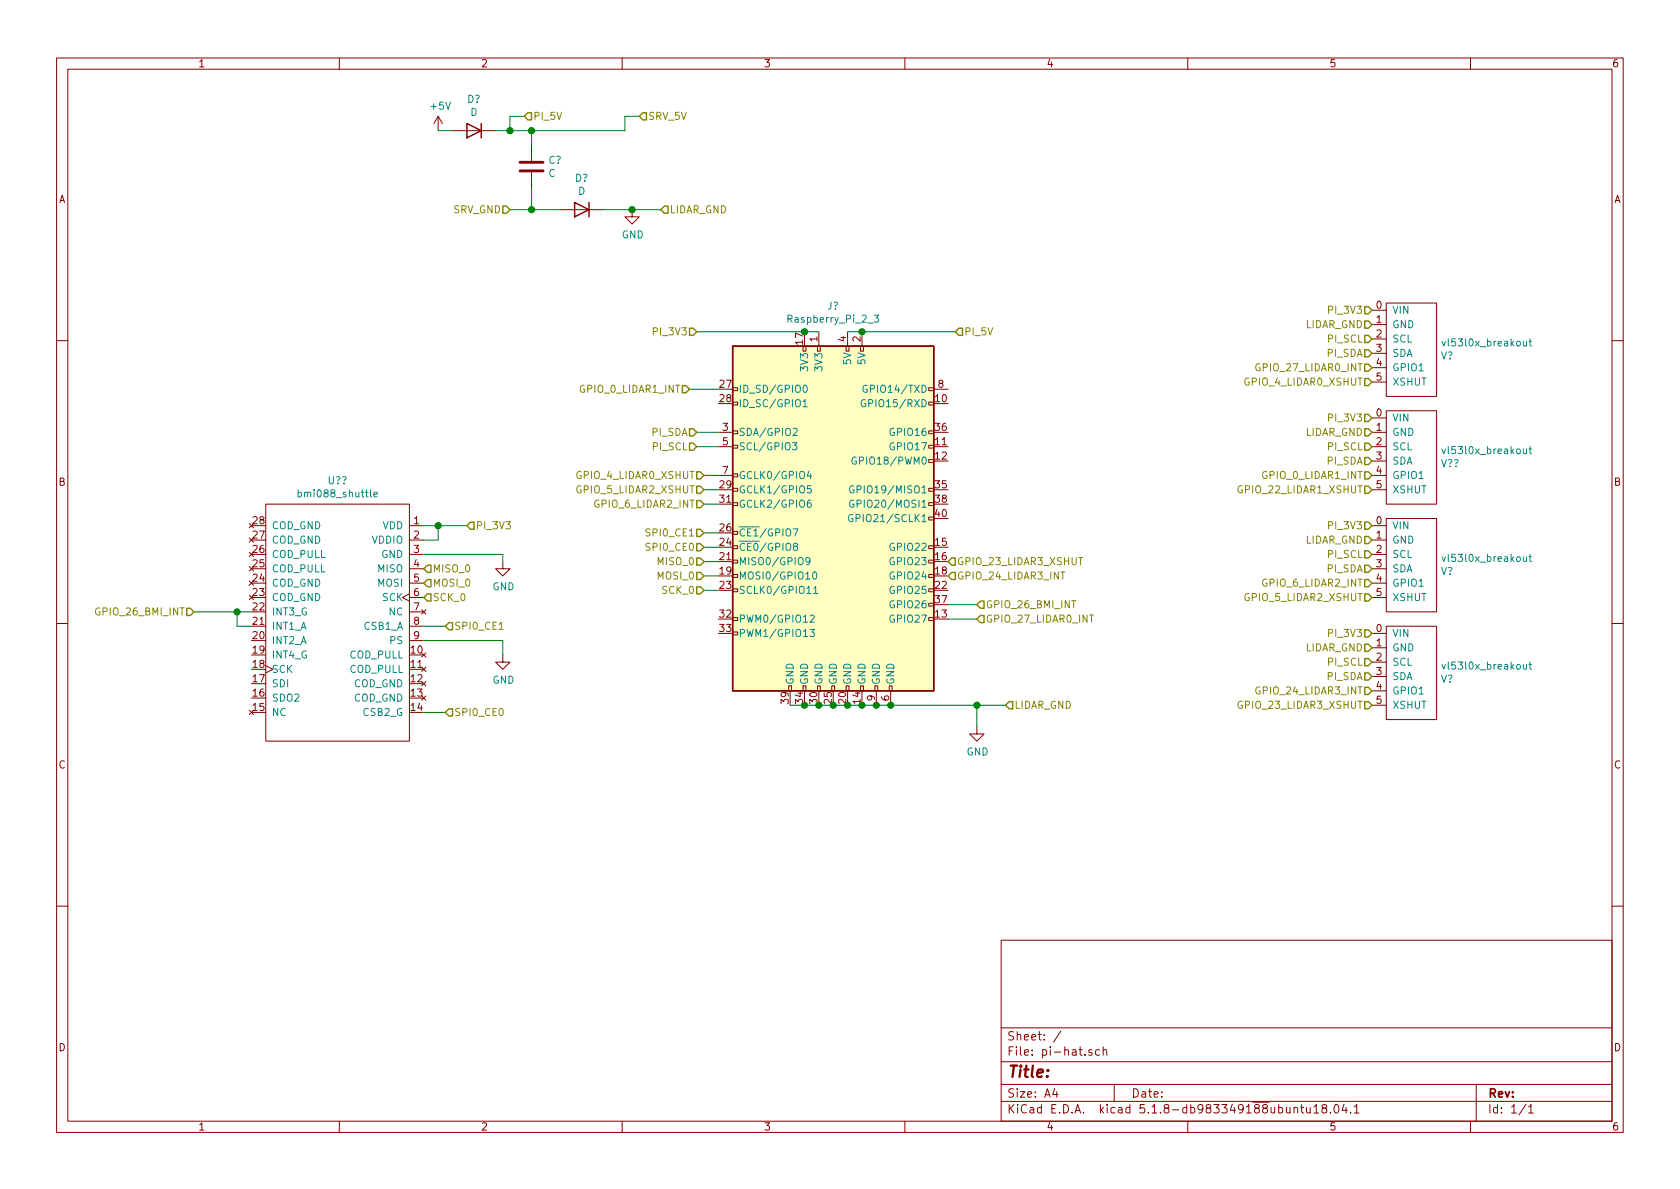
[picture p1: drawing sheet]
<svg xmlns="http://www.w3.org/2000/svg" width="297mm" height="210mm" viewBox="0 0 297 210" stroke-linecap="round" stroke-linejoin="round" font-family="sans-serif">
<g fill="none" stroke="#840000" stroke-width=".18">
<path d="M10 10.3h277v189.9h-277zM12 12.2h273v186.1h-273zM60 10.3v1.9M110 10.3v1.9M160 10.3v1.9M210 10.3v1.9M260 10.3v1.9M77.5 20.6l-.8 1.2M77.5 20.6v2.5M77.5 20.6l.7 1.2M80 23.1h7.6M94 25.6v2.8"/>
<path d="M94 30.5v2.8M99.1 37.1h7.6M111.8 37.1v1.2h1.2l-1.2 1.3-1.3-1.3h1.3M144.8 58.7v2.5M149.9 58.7v2.5M152.4 58.7v2.5M242.6 54.9h2.5M242.6 57.4h2.5M242.6 59.9h2.5M245.1 53.6h8.9v16.5h-8.9zM10 60.2h2M127 76.4h2.5"/>
<path d="M127 79h2.5M129.5 78.7h.9v.5h-.9zM129.5 76.2h.9v.5h-.9zM129.5 71.1h.9v.5h-.9zM129.5 68.6h.9v.5h-.9zM142 61.2h.5v.9h-.5zM144.5 61.2h.5v.9h-.5zM149.6 61.2h.5v.9h-.5zM152.1 61.2h.6v.9h-.6zM164.2 78.7h.9v.5h-.9zM164.2 76.2h.9v.5h-.9zM164.2 71.1h.9v.5h-.9z"/>
<path d="M164.2 68.6h.9v.5h-.9zM165.1 68.8h2.5M242.6 73.9h2.5M242.6 76.4h2.5M242.6 79h2.5M242.6 62.5h2.5M242.6 65h2.5M242.6 67.6h2.5M245.1 72.6h8.9v16.5h-8.9zM285 60.2h2M44.1 97.7l.7 .7M44.1 95.1l.7 .8"/>
<path d="M44.1 92.6l.7 .7M44.8 97.7l-.7 .7M44.8 95.1l-.7 .8M44.8 92.6l-.7 .7M47 89.1h25.4v42h-25.4zM72.4 93h2.5M72.4 95.5h2.5M72.4 98h2.5M88.9 99.3v1.3h1.3l-1.3 1.2-1.3-1.2h1.3M127 84.1h2.5M129.5 99.1h.9v.5h-.9zM129.5 96.5h.9v.5h-.9z"/>
<path d="M129.5 94h.9v.5h-.9zM129.5 88.9h.9v.5h-.9zM129.5 86.4h.9v.5h-.9zM129.5 83.8h.9v.5h-.9zM164.2 99.1h.9v.5h-.9zM164.2 96.5h.9v.5h-.9zM164.2 91.4h.9v.5h-.9zM164.2 88.9h.9v.5h-.9zM164.2 86.4h.9v.5h-.9zM164.2 81.3h.9v.5h-.9zM242.6 81.5h2.5M242.6 84.1h2.5"/>
<path d="M242.6 86.6h2.5M242.6 93h2.5M242.6 95.5h2.5M242.6 98h2.5M245.1 91.7h8.9v16.5h-8.9zM10 110.3h2M44.1 105.3l.7 .7M44.1 102.7l.7 .8M44.1 100.2l.7 .8M44.8 105.3l-.7 .7M44.8 102.7l-.7 .8M44.8 100.2l-.7 .8"/>
<path d="M47 117.7l1.3 .7-1.3 .6M72.4 105l-1.3 .7 1.3 .6M72.4 100.6h2.5M72.4 103.1h2.5M72.4 105.7h2.5M72.4 108.2h2.5M72.4 110.7h2.5M72.4 113.3h2.5M74.5 115.4l.8 .8M74.5 118l.8 .7M74.5 107.8l.8 .8M75.3 115.4l-.8 .8"/>
<path d="M75.3 118l-.8 .7M75.3 107.8l-.8 .8M88.9 115.8v1.3h1.3l-1.3 1.3-1.3-1.3h1.3M129.5 111.8h.9v.5h-.9zM129.5 109.2h.9v.5h-.9zM129.5 104.1h.9v.5h-.9zM129.5 101.6h.9v.5h-.9zM164.2 109.2h.9v.5h-.9zM164.2 106.7h.9v.5h-.9zM164.2 104.1h.9v.5h-.9zM164.2 101.6h.9v.5h-.9zM242.6 112h2.5"/>
<path d="M242.6 114.5h2.5M242.6 117.1h2.5M242.6 119.6h2.5M242.6 100.6h2.5M242.6 103.1h2.5M242.6 105.7h2.5M245.1 110.7h8.9v16.5h-8.9zM285 110.3h2M44.1 125.6l.7 .8M44.8 125.6l-.7 .8M74.5 120.5l.8 .8M74.5 123.1l.8 .7"/>
<path d="M75.3 120.5l-.8 .8M75.3 123.1l-.8 .7M139.4 121.3h.6v.9h-.6zM142 121.3h.5v.9h-.5zM144.5 121.3h.5v.9h-.5zM147.1 121.3h.5v.9h-.5zM149.6 121.3h.5v.9h-.5zM152.1 121.3h.6v.9h-.6zM154.7 121.3h.5v.9h-.5zM154.9 122.2v2.5M157.2 121.3h.5v.9h-.5zM157.5 122.2v2.5"/>
<path d="M172.7 128.5v1.3h1.3l-1.3 1.3-1.3-1.3h1.3M242.6 122.2h2.5M242.6 124.7h2.5M10 160.2h2M177 166.3h108v32h-108zM285 160.2h2M60 198.3v1.9M110 198.3v1.9M160 198.3v1.9M177 194.8h108M177 191.8h108M177 187.8h108"/>
<path d="M177 181.8h108M186.5 192.5l-.4 1h1M186.8 193v1M187.6 182.3l-1.3 2M193.1 185.7l-.4-.1-.2 .2 .1 .2 .5 .2v.3h-.6M194.4 185.7l-.4-.1-.3 .3 .1 .6h.6M195 185.7l.3-.1 .3 .1 .1 .9M195 185.1v1.5M197 191.8v3M210 198.3v1.9M228.8 196l.2-.2 .4 .1v.9M228.8 195.8v1"/>
<path d="M229.9 195.8h.6M230.1 195.3v1.3l.4 .2M231 195.8v.8a.37 .37 0 0 0 .6 .1M231.6 195.8v1M232.3 195.8l.4-.5v1.5M232.3 196.8h.8M234 196l-.3-.3 .1-.2 .2-.2 .4 .1 .2 .2-.1 .2-.6 .2a.48 .48 0 0 0-.1 .7l.2 .1 .5-.1a.48 .48 0 0 0-.1-.7h-.1M235.2 196.7v.1M236 195.5l.2-.2a.8 .8 0 0 1 .5 .8 .8 .8 0 0 1-.5 .7l-.2-.1-.1-.4zM237.6 195.2l-.3 1.1h.9M238 195.8v1M238.8 196.7v.1"/>
<path d="M239.4 195.8l.5-.5v1.5M239.4 196.8h.9M260 198.3v1.9M261 191.8v6.5M269.8 195.2l-1.2 2M270.3 195.8l.4-.5v1.5M270.3 196.8h.8"/>
</g>
<g fill="none" stroke="#008484" stroke-width=".18">
<path d="M154.6 55.7h.7l-.4 .5 .4 .1v.6l-.2 .1-.5-.1M270.5 59.9v1.1l.3 .2M140.1 78.3h.8l-.4 .5 .3 .1v.6h-.5l-.2-.1M140.2 75.9l.5-.2 .3 .4-.8 .9h.8M142 71l.3-.3v1.2M142 71.9h.7M142.2 68.2l.1-.1a.67 .67 0 0 1 .4 .7 .67 .67 0 0 1-.4 .6 .83 .83 0 0 1-.1-1.2zM153 70.7a.59 .59 0 0 0-.7 .6 .59 .59 0 0 0 .7 .6l.1-.5h-.3M153.3 68.2a.59 .59 0 0 0-.7 .6 .59 .59 0 0 0 .7 .5v-.4h-.2M255 79.4l.3 .8 .3-.8M255 60.3l.3 .9 .3-.9M269.3 79.4l.1 .8h.3l.2-.1"/>
<path d="M269.3 60.3l.1 .8 .3 .1 .2-.1M269.9 60.3v.9M269.9 79.4v.8M270.3 79.4h.5M270.3 60.3h.5M270.5 79v1.1l.3 .1M52.7 87.1l.4-.1 .2 .3-.1 .5h-.5M52.7 86.6v1.3M66.1 87.4l.6-.1v-.2l-.4-.1-.2 .2 .1 .6h.5M140.2 93.5h.9l-.6 1.3M140.5 96.6l-.2-.3 .2-.2h.3l.2 .1v.3l-.6 .2-.1 .1v.3l.2 .2h.3l.2-.2v-.4l-.2-.1M143 83.3l-.3 .9h.8"/>
<path d="M143.2 99.2l-.2 .2-.4-.1-.1-.1 .1-.5 .4-.1 .1 .1a.84 .84 0 0 1-.3 1.2h-.2M143.3 88.4l-.3 .1a.87 .87 0 0 0 0 1.2l.4-.1v-.6l-.4-.1-.3 .3M143.3 83.8v.8M143.4 85.9h-.6l-.1 .6 .2-.1 .4 .1 .1 .5-.2 .2-.5-.2M150.7 91.1a.59 .59 0 0 0-.7 .5 .59 .59 0 0 0 .7 .6l.1-.5h-.2M150.9 86a.59 .59 0 0 0-.7 .5 .59 .59 0 0 0 .7 .6l.1-.5h-.3M150.9 88.5a.59 .59 0 0 0-.7 .6 .59 .59 0 0 0 .7 .6l.1-.5h-.3M151.4 80.9a.59 .59 0 0 0-.8 .6 .59 .59 0 0 0 .8 .5v-.4h-.2M255 98.4l.3 .9 .3-.9M269.3 98.4l.1 .8 .3 .1 .2-.1M269.9 98.4v.9M270.3 98.4h.5"/>
<path d="M270.5 98v1.1l.3 .2M142.6 104.9h.8M143.2 111.3h.8l-.4 .5 .3 .1 .1 .4-.3 .3-.5-.2M143.3 108.9l.4-.1 .3 .3-.8 .9h.8M143.8 101.3l.2-.2a.69 .69 0 0 1 .4 .7 .69 .69 0 0 1-.4 .6l-.3-.2v-.3zM143.9 104l.3-.3v1.2M143.9 104.9h.7M255 117.5l.3 .8 .3-.8M269.3 117.5l.1 .8h.3l.2-.1M269.9 117.5v.8M270.3 117.5h.5M270.5 117.1v1.1l.3 .1"/>
</g>
<path d="M91.9 30.2h4.1M91.9 28.7h4.1" fill="none" stroke="#840000" stroke-width=".51"/>
<path d="M82.5 21.8l2.6 1.3-2.6 1.3zM85.1 21.8v2.6M101.6 35.8l2.5 1.3-2.5 1.2zM104.1 35.8v2.5M129.5 61.2h35.6v61h-35.6z" fill="none" stroke="#840000" stroke-width=".25"/>
<path d="M129.5 61.2h35.6v61h-35.6z" fill="#ffffc2" stroke="#ffffc2" stroke-width=".18"/>
<g fill="none" stroke="#008400" stroke-width=".18">
<path d="M77.5 23.1h2.5M90.2 37.1h8.9M92.7 20.6h-2.5v2.5M94 23.1v2.5M94 33.3v3.8M106.7 37.1h10.1M113 20.6h-2.5v2.5h-22.9M123.2 58.7h21.6M149.9 58.7h19M121.9 68.8h5.1M123.2 79h3.8M123.2 76.4h3.8"/>
<path d="M74.9 98h14v1.3M74.9 93h7.6M77.5 93v2.5h-2.6M124.5 99.3h2.5M124.5 86.6h2.5M124.5 89.1h2.5M124.5 96.8h2.5M124.5 84.1h2.5M124.5 94.2h2.5M34.3 108.2h10.1M41.9 108.2v2.5h2.5M74.9 110.7h3.8"/>
<path d="M74.9 113.3h14v2.5M124.5 101.8h2.5M124.5 104.4h2.5M167.6 109.5h5.1M167.6 106.9h5.1M74.9 126h3.8M139.7 124.7h38.1M172.7 124.7v3.8"/>
</g>
<g fill="none" stroke="#848400" stroke-width=".25">
<path d="M93.3 19.9h.7v1.3h-.7l-.6-.6zM113.7 19.9h.6v1.3h-.6l-.7-.6zM88.9 36.4h.6l.7 .7-.7 .6h-.6zM117.5 36.4h.6v1.3h-.6l-.7-.6zM121.9 58h.7l.6 .7-.6 .6h-.7zM169.5 58h.7v1.3h-.7l-.6-.6zM241.3 54.2h.6l.7 .7-.7 .6h-.6zM241.3 59.3h.6l.7 .6-.7 .7h-.6zM241.3 56.8h.6l.7 .6-.7 .6h-.6zM120.6 68.2h.7l.6 .6-.6 .7h-.7zM121.9 78.4h.7l.6 .6-.6 .6h-.7zM121.9 75.8h.7l.6 .6-.6 .7h-.7z"/>
<path d="M241.3 73.3h.6l.7 .6-.7 .6h-.6zM241.3 61.8h.6l.7 .7-.7 .6h-.6zM241.3 66.9h.6l.7 .7-.7 .6h-.6zM241.3 64.4h.6l.7 .6-.7 .7h-.6zM241.3 75.8h.6l.7 .6-.7 .7h-.6zM241.3 78.4h.6l.7 .6-.7 .6h-.6zM75.6 99.9h.6v1.3h-.6l-.7-.6zM83.2 92.3h.6v1.3h-.6l-.7-.6zM123.2 86h.6l.7 .6-.7 .6h-.6zM123.2 88.5h.6l.7 .6-.7 .7h-.6zM123.2 98.7h.6l.7 .6-.7 .6h-.6zM123.2 96.1h.6l.7 .7-.7 .6h-.6z"/>
<path d="M123.2 93.6h.6l.7 .6-.7 .7h-.6zM123.2 83.4h.6l.7 .7-.7 .6h-.6zM168.3 98.7h.6v1.2h-.6l-.7-.6zM241.3 80.9h.6l.7 .6-.7 .7h-.6zM241.3 97.4h.6l.7 .6-.7 .7h-.6zM241.3 86h.6l.7 .6-.7 .6h-.6zM241.3 99.9h.6l.7 .7-.7 .6h-.6zM241.3 94.9h.6l.7 .6-.7 .6h-.6zM241.3 83.4h.6l.7 .7-.7 .6h-.6zM241.3 92.3h.6l.7 .7-.7 .6h-.6zM33 107.6h.7l.6 .6-.6 .6h-.7zM75.6 102.5h.6v1.3h-.6l-.7-.7z"/>
<path d="M75.6 105h.6v1.3h-.6l-.7-.6zM79.4 110.1h.6v1.3h-.6l-.7-.7zM123.2 101.2h.6l.7 .6-.7 .7h-.6zM123.2 103.8h.6l.7 .6-.7 .6h-.6zM168.3 101.2h.6v1.3h-.6l-.7-.7zM173.4 106.3h.6v1.3h-.6l-.7-.7zM173.4 108.8h.6v1.3h-.6l-.7-.6zM241.3 116.5h.6l.7 .6-.7 .6h-.6zM241.3 119h.6l.7 .6-.7 .7h-.6zM241.3 113.9h.6l.7 .6-.7 .7h-.6zM241.3 111.4h.6l.7 .6-.7 .6h-.6zM241.3 102.5h.6l.7 .6-.7 .7h-.6z"/>
<path d="M241.3 105h.6l.7 .7-.7 .6h-.6zM79.4 125.3h.6v1.3h-.6l-.7-.6zM178.4 124.1h.7v1.2h-.7l-.6-.6zM241.3 121.5h.6l.7 .7-.7 .6h-.6zM241.3 124.1h.6l.7 .6-.7 .6h-.6z"/>
</g>
<path d="M190.7 98.6h.7M88.2 111.3h.8M187.6 101.1h.7M189.5 106.2h.7M192.6 108.8h.8" fill="none" stroke="#848400" stroke-width=".18"/>
<g fill="#008400" stroke="#008400" stroke-width=".25">
<circle cx="152.4" cy="58.7" r=".51"/>
<circle cx="41.9" cy="108.2" r=".51"/>
<circle cx="142.2" cy="58.7" r=".51"/>
<circle cx="94" cy="23.1" r=".51"/>
<circle cx="154.9" cy="124.7" r=".51"/>
<circle cx="142.2" cy="124.7" r=".51"/>
<circle cx="94" cy="37.1" r=".51"/>
<circle cx="111.8" cy="37.1" r=".51"/>
<circle cx="152.4" cy="124.7" r=".51"/>
<circle cx="157.5" cy="124.7" r=".51"/>
<circle cx="149.9" cy="124.7" r=".51"/>
<circle cx="77.5" cy="93" r=".51"/>
<circle cx="90.2" cy="23.1" r=".51"/>
<circle cx="147.3" cy="124.7" r=".51"/>
<circle cx="144.8" cy="124.7" r=".51"/>
<circle cx="172.7" cy="124.7" r=".51"/>
</g>
<text font-size="2.8" fill="#840000" x="178" y="190.5">Title:</text>
<g font-size="2.1" fill="#840000">
<text x="178" y="184">Sheet: /</text>
<text x="178" y="186.7">File: pi-hat.sch</text>
<text x="178" y="196.9">KiCad E.D.A. kicad 5.1.8-db983349188ubuntu18.04.1</text>
<text x="178" y="194.1">Size: A4</text>
<text x="200" y="194.1">Date:</text>
<text x="263" y="194.1">Rev:</text>
<text x="263" y="196.9">Id: 1/1</text>
</g>
<g font-size="1.8" fill="#840000">
<text x="35" y="11.9">1</text>
<text x="85" y="11.9">2</text>
<text x="135" y="11.9">3</text>
<text x="185" y="11.9">4</text>
<text x="235" y="11.9">5</text>
<text x="285" y="11.9">6</text>
<text x="10.4" y="35.9">A</text>
<text x="285.4" y="35.9">A</text>
<text x="243.4" y="54.6">0</text>
<text x="243.4" y="57.1">1</text>
<text x="243.4" y="59.7">2</text>
<text x="142" y="60.9" transform="rotate(-90 142 60.9)">17</text>
<text x="144.5" y="60.4" transform="rotate(-90 144.5 60.4)">1</text>
<text x="149.6" y="60.4" transform="rotate(-90 149.6 60.4)">4</text>
<text x="152.1" y="60.4" transform="rotate(-90 152.1 60.4)">2</text>
<text x="243.4" y="62.2">3</text>
<text x="243.4" y="64.8">4</text>
<text x="127.3" y="68.6">27</text>
<text x="127.3" y="71.1">28</text>
<text x="165.4" y="71.1">10</text>
<text x="165.9" y="68.6">8</text>
<text x="243.4" y="67.3">5</text>
<text x="127.8" y="76.2">3</text>
<text x="165.4" y="76.2">36</text>
<text x="243.4" y="73.7">0</text>
<text x="243.4" y="76.2">1</text>
<text x="127.8" y="78.7">5</text>
<text x="127.8" y="83.8">7</text>
<text x="165.4" y="78.7">11</text>
<text x="165.4" y="81.3">12</text>
<text x="243.4" y="78.7">2</text>
<text x="243.4" y="81.3">3</text>
<text x="243.4" y="83.8">4</text>
<text x="10.4" y="85.9">B</text>
<text x="127.3" y="86.4">29</text>
<text x="127.3" y="88.9">31</text>
<text x="165.4" y="86.4">35</text>
<text x="165.4" y="88.9">38</text>
<text x="243.4" y="86.4">5</text>
<text x="285.4" y="85.9">B</text>
<text x="44.8" y="95.2">27</text>
<text x="44.8" y="92.7">28</text>
<text x="73.2" y="92.7">1</text>
<text x="73.2" y="95.2">2</text>
<text x="127.3" y="94">26</text>
<text x="165.4" y="91.4">40</text>
<text x="243.4" y="92.7">0</text>
<text x="243.4" y="95.2">1</text>
<text x="44.8" y="100.3">25</text>
<text x="44.8" y="97.8">26</text>
<text x="73.2" y="97.8">3</text>
<text x="73.2" y="100.3">4</text>
<text x="127.3" y="101.6">19</text>
<text x="127.3" y="99.1">21</text>
<text x="127.3" y="96.5">24</text>
<text x="165.4" y="96.5">15</text>
<text x="165.4" y="99.1">16</text>
<text x="165.4" y="101.6">18</text>
<text x="243.4" y="97.8">2</text>
<text x="243.4" y="100.3">3</text>
<text x="44.8" y="107.9">22</text>
<text x="44.8" y="105.4">23</text>
<text x="44.8" y="102.9">24</text>
<text x="73.2" y="102.9">5</text>
<text x="73.2" y="105.4">6</text>
<text x="73.2" y="107.9">7</text>
<text x="127.3" y="104.1">23</text>
<text x="165.4" y="104.1">22</text>
<text x="165.4" y="106.7">37</text>
<text x="243.4" y="102.9">4</text>
<text x="243.4" y="105.4">5</text>
<text x="44.8" y="113">20</text>
<text x="44.8" y="110.5">21</text>
<text x="73.2" y="110.5">8</text>
<text x="73.2" y="113">9</text>
<text x="127.3" y="109.2">32</text>
<text x="127.3" y="111.8">33</text>
<text x="165.4" y="109.2">13</text>
<text x="243.4" y="111.8">0</text>
<text x="44.8" y="118.1">18</text>
<text x="44.8" y="115.6">19</text>
<text x="72.7" y="115.6">10</text>
<text x="72.7" y="118.1">11</text>
<text x="243.4" y="114.3">1</text>
<text x="243.4" y="116.8">2</text>
<text x="243.4" y="119.4">3</text>
<text x="44.8" y="125.7">15</text>
<text x="44.8" y="123.2">16</text>
<text x="44.8" y="120.6">17</text>
<text x="72.7" y="120.6">12</text>
<text x="72.7" y="123.2">13</text>
<text x="72.7" y="125.7">14</text>
<text x="139.4" y="124.4" transform="rotate(-90 139.4 124.4)">39</text>
<text x="142" y="124.4" transform="rotate(-90 142 124.4)">34</text>
<text x="144.5" y="124.4" transform="rotate(-90 144.5 124.4)">30</text>
<text x="147.1" y="124.4" transform="rotate(-90 147.1 124.4)">25</text>
<text x="149.6" y="124.4" transform="rotate(-90 149.6 124.4)">20</text>
<text x="152.1" y="124.4" transform="rotate(-90 152.1 124.4)">14</text>
<text x="154.7" y="123.9" transform="rotate(-90 154.7 123.9)">9</text>
<text x="157.2" y="123.9" transform="rotate(-90 157.2 123.9)">6</text>
<text x="243.4" y="121.9">4</text>
<text x="243.4" y="124.5">5</text>
<text x="10.4" y="135.9">C</text>
<text x="285.4" y="135.9">C</text>
<text x="10.4" y="185.9">D</text>
<text x="285.4" y="185.9">D</text>
<text x="35" y="199.9">1</text>
<text x="85" y="199.9">2</text>
<text x="135" y="199.9">3</text>
<text x="185" y="199.9">4</text>
<text x="235" y="199.9">5</text>
<text x="285" y="199.9">6</text>
</g>
<g font-size="1.8" fill="#008484">
<text x="76.3" y="19.4">+5V</text>
<text x="82.6" y="18.2">D?</text>
<text x="83.2" y="20.5">D</text>
<text x="97" y="29">C?</text>
<text x="97" y="31.3">C</text>
<text x="101.7" y="32.2">D?</text>
<text x="102.2" y="34.5">D</text>
<text x="109.9" y="42.2">GND</text>
<text x="139.6" y="57.1">Raspberry_Pi_2_3</text>
<text x="146.3" y="54.8">J?</text>
<text x="246.1" y="55.5">VIN</text>
<text x="246.1" y="58">GND</text>
<text x="142.9" y="65.4" transform="rotate(-90 142.9 65.4)">3V3</text>
<text x="145.4" y="65.4" transform="rotate(-90 145.4 65.4)">3V3</text>
<text x="150.5" y="64.4" transform="rotate(-90 150.5 64.4)">5V</text>
<text x="153" y="64.4" transform="rotate(-90 153 64.4)">5V</text>
<text x="246.1" y="60.6">SCL</text>
<text x="246.1" y="63.1">SDA</text>
<text x="246.1" y="65.7">GPIO1</text>
<text x="254.8" y="63.6">V?</text>
<text x="255.7" y="61.3">vl53l0x_breakout</text>
<text x="130.6" y="69.5">ID_SD/GPIO0</text>
<text x="153.7" y="69.5">GPIO14/TXD</text>
<text x="246.1" y="68.2">XSHUT</text>
<text x="130.6" y="72">ID_SC/GPIO1</text>
<text x="130.6" y="77.1">SDA/GPIO2</text>
<text x="153.5" y="72">GPIO15/RXD</text>
<text x="157.7" y="77.1">GPIO16</text>
<text x="246.1" y="74.5">VIN</text>
<text x="246.1" y="77.1">GND</text>
<text x="130.6" y="79.6">SCL/GPIO3</text>
<text x="151.9" y="82.2">GPIO18/PWM0</text>
<text x="157.7" y="79.6">GPIO17</text>
<text x="246.1" y="79.6">SCL</text>
<text x="246.1" y="82.2">SDA</text>
<text x="254.7" y="82.6">V??</text>
<text x="255.7" y="80.3">vl53l0x_breakout</text>
<text x="53.3" y="88">bmi088_shuttle</text>
<text x="58" y="85.6">U??</text>
<text x="130.6" y="87.2">GCLK1/GPIO5</text>
<text x="130.6" y="89.8">GCLK2/GPIO6</text>
<text x="130.6" y="84.7">GCLK0/GPIO4</text>
<text x="151.7" y="87.2">GPIO19/MISO1</text>
<text x="151.7" y="89.8">GPIO20/MOSI1</text>
<text x="246.1" y="84.7">GPIO1</text>
<text x="246.1" y="87.2">XSHUT</text>
<text x="48" y="93.6">COD_GND</text>
<text x="67.6" y="93.6">VDD</text>
<text x="130.6" y="94.9">CE1/GPIO7</text>
<text x="151.4" y="92.3">GPIO21/SCLK1</text>
<text x="246.1" y="93.6">VIN</text>
<text x="48" y="101.2">COD_PULL</text>
<text x="48" y="98.7">COD_PULL</text>
<text x="48" y="96.1">COD_GND</text>
<text x="65.8" y="96.1">VDDIO</text>
<text x="66.9" y="101.2">MISO</text>
<text x="67.4" y="98.7">GND</text>
<text x="130.6" y="99.9">MISO0/GPIO9</text>
<text x="130.6" y="97.4">CE0/GPIO8</text>
<text x="157.7" y="97.4">GPIO22</text>
<text x="157.7" y="99.9">GPIO23</text>
<text x="246.1" y="96.1">GND</text>
<text x="246.1" y="98.7">SCL</text>
<text x="246.1" y="101.2">SDA</text>
<text x="254.8" y="101.7">V?</text>
<text x="255.7" y="99.4">vl53l0x_breakout</text>
<text x="48" y="106.3">COD_GND</text>
<text x="48" y="103.8">COD_GND</text>
<text x="66.9" y="103.8">MOSI</text>
<text x="67.6" y="106.3">SCK</text>
<text x="87.1" y="104.4">GND</text>
<text x="130.6" y="102.5">MOSI0/GPIO10</text>
<text x="130.6" y="105">SCLK0/GPIO11</text>
<text x="157.7" y="102.5">GPIO24</text>
<text x="157.7" y="105">GPIO25</text>
<text x="157.7" y="107.6">GPIO26</text>
<text x="246.1" y="103.8">GPIO1</text>
<text x="246.1" y="106.3">XSHUT</text>
<text x="48" y="113.9">INT2_A</text>
<text x="48" y="111.4">INT1_A</text>
<text x="48" y="108.8">INT3_G</text>
<text x="64.4" y="111.4">CSB1_A</text>
<text x="68.8" y="108.8">NC</text>
<text x="69" y="113.9">PS</text>
<text x="130.6" y="110.1">PWM0/GPIO12</text>
<text x="130.6" y="112.6">PWM1/GPIO13</text>
<text x="157.7" y="110.1">GPIO27</text>
<text x="246.1" y="112.6">VIN</text>
<text x="48" y="119">SCK</text>
<text x="48" y="116.5">INT4_G</text>
<text x="61.8" y="116.5">COD_PULL</text>
<text x="61.8" y="119">COD_PULL</text>
<text x="246.1" y="115.2">GND</text>
<text x="246.1" y="117.7">SCL</text>
<text x="255.7" y="118.4">vl53l0x_breakout</text>
<text x="48" y="124.1">SDO2</text>
<text x="48" y="121.5">SDI</text>
<text x="62.5" y="121.5">COD_GND</text>
<text x="62.5" y="124.1">COD_GND</text>
<text x="87.1" y="120.9">GND</text>
<text x="140.3" y="121.2" transform="rotate(-90 140.3 121.2)">GND</text>
<text x="142.9" y="121.2" transform="rotate(-90 142.9 121.2)">GND</text>
<text x="145.4" y="121.2" transform="rotate(-90 145.4 121.2)">GND</text>
<text x="148" y="121.2" transform="rotate(-90 148 121.2)">GND</text>
<text x="150.5" y="121.2" transform="rotate(-90 150.5 121.2)">GND</text>
<text x="153" y="121.2" transform="rotate(-90 153 121.2)">GND</text>
<text x="155.6" y="121.2" transform="rotate(-90 155.6 121.2)">GND</text>
<text x="158.1" y="121.2" transform="rotate(-90 158.1 121.2)">GND</text>
<text x="246.1" y="120.3">SDA</text>
<text x="246.1" y="122.8">GPIO1</text>
<text x="246.1" y="125.3">XSHUT</text>
<text x="254.8" y="120.7">V?</text>
<text x="48" y="126.6">NC</text>
<text x="64.3" y="126.6">CSB2_G</text>
<text x="170.9" y="133.6">GND</text>
</g>
<g font-size="1.8" fill="#848400">
<text x="94.2" y="21.2">PI_5V</text>
<text x="114.6" y="21.2">SRV_5V</text>
<text x="80.1" y="37.7">SRV_GND</text>
<text x="118.4" y="37.7">LIDAR_GND</text>
<text x="115.9" y="59.3">PI_3V3</text>
<text x="170.4" y="59.3">PI_5V</text>
<text x="230.7" y="58">LIDAR_GND</text>
<text x="235.3" y="55.5">PI_3V3</text>
<text x="222.5" y="65.7">GPIO_27_LIDAR0_INT</text>
<text x="234.6" y="63.1">PI_SDA</text>
<text x="234.8" y="60.6">PI_SCL</text>
<text x="102.8" y="69.5">GPIO_0_LIDAR1_INT</text>
<text x="220.3" y="68.2">GPIO_4_LIDAR0_XSHUT</text>
<text x="115.3" y="77.1">PI_SDA</text>
<text x="230.7" y="77.1">LIDAR_GND</text>
<text x="235.3" y="74.5">PI_3V3</text>
<text x="115.5" y="79.6">PI_SCL</text>
<text x="234.6" y="82.2">PI_SDA</text>
<text x="234.8" y="79.6">PI_SCL</text>
<text x="102.2" y="87.2">GPIO_5_LIDAR2_XSHUT</text>
<text x="102.2" y="84.7">GPIO_4_LIDAR0_XSHUT</text>
<text x="105.3" y="89.8">GPIO_6_LIDAR2_INT</text>
<text x="219.3" y="87.2">GPIO_22_LIDAR1_XSHUT</text>
<text x="223.4" y="84.7">GPIO_0_LIDAR1_INT</text>
<text x="84.1" y="93.6">PI_3V3</text>
<text x="114.7" y="94.9">SPI0_CE1</text>
<text x="235.3" y="93.6">PI_3V3</text>
<text x="76.5" y="101.2">MISO_0</text>
<text x="114.7" y="97.4">SPI0_CE0</text>
<text x="116.5" y="99.9">MISO_0</text>
<text x="169.2" y="99.9">GPIO_23_LIDAR3_XSHUT</text>
<text x="230.7" y="96.1">LIDAR_GND</text>
<text x="234.6" y="101.2">PI_SDA</text>
<text x="234.8" y="98.7">PI_SCL</text>
<text x="76.5" y="103.8">MOSI_0</text>
<text x="76.5" y="106.3">SCK_0</text>
<text x="116.5" y="102.5">MOSI_0</text>
<text x="117.2" y="105">SCK_0</text>
<text x="169.2" y="102.5">GPIO_24_LIDAR3_INT</text>
<text x="174.2" y="107.6">GPIO_26_BMI_INT</text>
<text x="220.3" y="106.3">GPIO_5_LIDAR2_XSHUT</text>
<text x="223.4" y="103.8">GPIO_6_LIDAR2_INT</text>
<text x="17.3" y="108.8">GPIO_26_BMI_INT</text>
<text x="80.3" y="111.4">SPI0_CE1</text>
<text x="174.2" y="110.1">GPIO_27_LIDAR0_INT</text>
<text x="235.3" y="112.6">PI_3V3</text>
<text x="230.7" y="115.2">LIDAR_GND</text>
<text x="234.8" y="117.7">PI_SCL</text>
<text x="179.3" y="125.3">LIDAR_GND</text>
<text x="219.3" y="125.3">GPIO_23_LIDAR3_XSHUT</text>
<text x="222.5" y="122.8">GPIO_24_LIDAR3_INT</text>
<text x="234.6" y="120.3">PI_SDA</text>
<text x="80.3" y="126.6">SPI0_CE0</text>
</g>
</svg>
